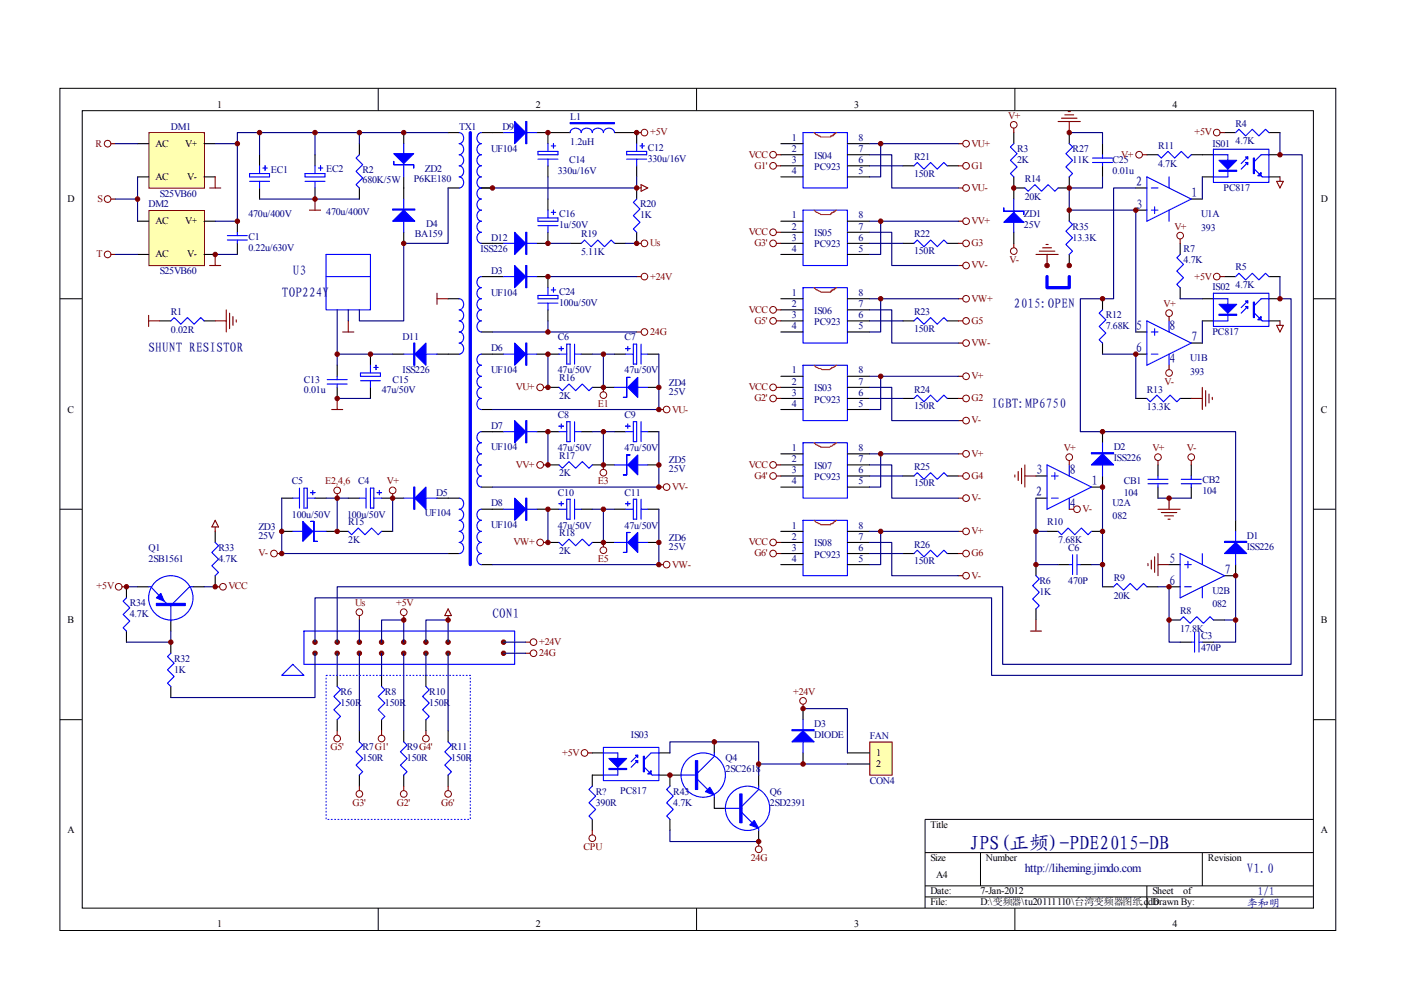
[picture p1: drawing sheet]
<svg xmlns="http://www.w3.org/2000/svg" width="297mm" height="210mm" viewBox="0 0 297 210" stroke-linecap="round" stroke-linejoin="round" font-family="sans-serif">
<g fill="none" stroke="#000" stroke-width=".21">
<path d="M12.7 18.7h270.5v178.6h-270.5zM80.2 18.7v4.7M147.7 18.7v4.7M215.2 18.7v4.7M17.4 23.5h261.1v169h-261.1zM12.7 63.3h4.7M278.4 63.3h4.7M12.7 108h4.7M278.4 108h4.7M12.7 152.6h4.7M278.4 152.6h4.7M278.4 173.7h-82.3v18.8"/>
<path d="M80.2 192.5v4.7M147.7 192.5v4.7M196.1 180.8h82.3M196.1 187.8h82.3M196.1 190.2h82.3M207.9 180.8v7M215.2 192.5v4.7M243.2 187.8v4.7M254.9 180.8v7"/>
</g>
<path d="M31.7 28.2h11.6v11.7h-11.6z" fill="#ffffb0"/>
<path d="M31.6 28.1h11.7v11.8h-11.7z" fill="none" stroke="#800000" stroke-width=".21"/>
<path d="M29.2 30.5h2.3M29.2 37.5h2.3M43.3 30.5h2.3M43.3 37.5h2.3" fill="none" stroke="#000" stroke-width=".23"/>
<path d="M31.7 44.7h11.6v11.6h-11.6z" fill="#ffffb0"/>
<g fill="none" stroke="#800000" stroke-width=".21">
<path d="M31.6 44.6h11.7v11.7h-11.7z"/>
<circle cx="22.8" cy="30.5" r=".7"/>
<circle cx="136.6" cy="28.1" r=".7"/>
<circle cx="163.9" cy="35.2" r=".71"/>
<circle cx="163.9" cy="32.8" r=".71"/>
<circle cx="204.8" cy="35.2" r=".71"/>
<circle cx="204.8" cy="39.9" r=".71"/>
<circle cx="204.8" cy="30.5" r=".71"/>
<circle cx="214.9" cy="26.5" r=".71"/>
<circle cx="241.5" cy="32.8" r=".71"/>
<circle cx="258" cy="28.1" r=".7"/>
<circle cx="22.8" cy="53.9" r=".7"/>
<circle cx="22.8" cy="42.2" r=".7"/>
<circle cx="136.6" cy="51.6" r=".71"/>
<circle cx="136.6" cy="58.6" r=".7"/>
<circle cx="163.9" cy="51.6" r=".71"/>
<circle cx="163.9" cy="49.2" r=".71"/>
<circle cx="204.8" cy="51.6" r=".71"/>
<circle cx="204.8" cy="56.3" r=".71"/>
<circle cx="204.8" cy="46.9" r=".71"/>
<circle cx="214.9" cy="53.2" r=".71"/>
<circle cx="250.2" cy="50" r=".71"/>
<circle cx="258" cy="58.6" r=".7"/>
<circle cx="136.6" cy="70.4" r=".7"/>
<circle cx="163.9" cy="68" r=".71"/>
<circle cx="163.9" cy="65.7" r=".71"/>
<circle cx="204.8" cy="79.8" r=".71"/>
<circle cx="204.8" cy="68" r=".71"/>
<circle cx="204.8" cy="63.3" r=".71"/>
<circle cx="204.8" cy="72.7" r=".71"/>
<circle cx="247.9" cy="79.1" r=".71"/>
<circle cx="247.9" cy="66.4" r=".71"/>
<circle cx="114.5" cy="82.1" r=".71"/>
<circle cx="114.5" cy="98.6" r=".71"/>
<circle cx="127.9" cy="83.8" r=".71"/>
<circle cx="141.3" cy="86.8" r=".71"/>
<circle cx="163.9" cy="82.1" r=".71"/>
<circle cx="163.9" cy="98.6" r=".71"/>
<circle cx="163.9" cy="84.5" r=".7"/>
<circle cx="204.8" cy="96.2" r=".71"/>
<circle cx="204.8" cy="84.5" r=".71"/>
<circle cx="204.8" cy="89.2" r=".71"/>
<circle cx="58.1" cy="117.4" r=".7"/>
<circle cx="71.5" cy="104" r=".7"/>
<circle cx="83.2" cy="104" r=".7"/>
<circle cx="114.5" cy="115" r=".71"/>
<circle cx="127.9" cy="100.2" r=".71"/>
<circle cx="127.9" cy="116.7" r=".71"/>
<circle cx="141.3" cy="103.3" r=".71"/>
<circle cx="141.3" cy="119.7" r=".71"/>
<circle cx="163.9" cy="100.9" r=".7"/>
<circle cx="163.9" cy="115" r=".7"/>
<circle cx="163.9" cy="117.4" r=".7"/>
<circle cx="204.8" cy="112.7" r=".71"/>
<circle cx="204.8" cy="100.9" r=".71"/>
<circle cx="204.8" cy="105.6" r=".71"/>
<circle cx="204.8" cy="117.4" r=".71"/>
<circle cx="25.2" cy="124.4" r=".71"/>
<circle cx="47.3" cy="124.4" r=".71"/>
<circle cx="76.2" cy="129.8" r=".71"/>
<circle cx="85.6" cy="129.8" r=".71"/>
<circle cx="113.1" cy="138.5" r=".7"/>
<circle cx="113.1" cy="136.2" r=".7"/>
<circle cx="204.8" cy="122.1" r=".71"/>
<circle cx="71.5" cy="156.6" r=".71"/>
<circle cx="80.9" cy="156.6" r=".71"/>
<circle cx="90.3" cy="156.6" r=".71"/>
<circle cx="76.2" cy="168.3" r=".7"/>
<circle cx="85.6" cy="168.3" r=".71"/>
<circle cx="95" cy="168.3" r=".7"/>
</g>
<g fill="none" stroke="#000" stroke-width=".23">
<path d="M55 32.8v2.4M55 39.9v2.3M66.8 32.8v2.4M66.8 39.9v2.3M76.2 30.5v2.3M76.2 39.9v2.3M85.6 28.1v2.4M85.6 37.5v4.7M95 28.1h2.4M95 39.9h2.4M102.1 28.1h4.7M102.1 39.9h2.3"/>
<path d="M113.8 28.1h7.1M116.2 28.1v2.4M116.2 35.2v2.3M130.3 28.1h4.7v2.4M135 35.2v2.3M135 39.9v2.3M165.6 30.5h4.7M165.6 32.8h4.7M165.6 35.2h4.7M165.6 37.5h4.7M179.7 30.5h4.7M179.7 32.8h4.7"/>
<path d="M179.7 35.2h4.7M179.7 37.5h4.7M191.4 35.2h2.4M200.8 35.2h2.4M214.9 39.9h2.4M214.9 28.1v2.4M214.9 37.5v4.7M226.7 37.5v2.4h-2.4M226.7 28.1v2.4M233.8 30.5v2.3M233.8 35.2v2.3M240.8 39.9h2.4"/>
<path d="M243.2 32.8h2.3M252.6 32.8h4.7M254.9 37.5h2.4M259.6 28.1h2.4M269 28.1h2.4M269 32.8h2.4M269 37.5h2.4M29.2 46.9h2.3M29.2 53.9h2.3M43.3 46.9h2.3M43.3 53.9h2.3M85.6 49.3v2.3"/>
<path d="M102.1 51.6h4.7M102.1 58.6h4.7M113.8 58.6h2.4v2.4M116.2 49.3v2.3h-2.4M116.2 42.2v2.4M120.9 51.6h2.3M130.3 51.6h2.3M135 49.3v2.3M165.6 46.9h4.7M165.6 53.9h4.7M165.6 51.6h4.7M165.6 49.3h4.7"/>
<path d="M179.7 46.9h4.7M179.7 53.9h4.7M179.7 51.6h4.7M179.7 49.3h4.7M191.4 51.6h2.4M200.8 51.6h2.4M214.9 49.3v2.3M226.7 44.6v2.3M226.7 53.9v2.4M240.8 44.6h2.4M250.2 51.6v2.3M252.6 42.2h2.3"/>
<path d="M259.6 58.6h2.4M269 58.6h2.4M33.9 68h2.3M43.3 68h2.3M71.5 77.4v2.4M78.5 75.1v2.3M83.2 75.1h2.4M92.7 75.1h4.7M95 63.3h2.4M102.1 75.1h4.7M102.1 70.4h2.3M113.8 75.1h4.7"/>
<path d="M116.2 65.7v2.3M123.2 75.1h2.4M130.3 75.1h2.3M137.3 75.1h2.4M165.6 63.3h4.7M165.6 70.4h4.7M165.6 65.7h4.7M165.6 68h4.7M165.6 79.8h4.7M179.7 63.3h4.7M179.7 70.4h4.7M179.7 65.7h4.7"/>
<path d="M179.7 68h4.7M179.7 79.8h4.7M191.4 68h2.4M200.8 68h2.4M233.8 63.3v2.4M233.8 72.7v2.4M240.8 75.1h2.4M240.8 70.4h2.4M250.2 61v2.3M252.6 72.7h2.3M254.9 63.3h2.4M254.9 68h2.4"/>
<path d="M269 63.3h2.4M269 68h2.4M71.5 82.1v2.4M78.5 82.1v2.4M102.1 86.8h2.3M102.1 91.5h4.7M113.8 91.5h4.7M116.2 82.1h2.3M116.2 98.6h2.3M123.2 91.5h2.4M125.6 82.1h4.7M125.6 98.6h4.7"/>
<path d="M130.3 91.5h2.3M137.3 91.5h2.4M137.3 82.1h2.4M137.3 98.6h2.4M165.6 86.8h4.7M165.6 82.1h4.7M165.6 98.6h4.7M165.6 84.5h4.7M165.6 96.2h4.7M179.7 86.8h4.7M179.7 82.1h4.7M179.7 98.6h4.7"/>
<path d="M179.7 84.5h4.7M179.7 96.2h4.7M191.4 84.5h2.4M200.8 84.5h2.4M233.8 91.5v2.4M240.8 84.5h2.4M250.2 84.5h2.4M45.6 112.7v2.3M59.7 105.6h2.4M59.7 112.7h2.4M66.8 105.6h2.3M69.1 112.7h4.7"/>
<path d="M73.8 105.6h2.4M80.9 105.6h4.7M80.9 112.7h2.3M92.7 105.6h4.7M95 117.4h2.4M102.1 103.3h2.3M102.1 119.7h2.3M102.1 108h4.7M113.8 108h4.7M116.2 115h2.3M123.2 108h2.4M125.6 115h4.7"/>
<path d="M130.3 108h2.3M137.3 108h2.4M137.3 115h2.4M165.6 103.3h4.7M165.6 119.7h4.7M165.6 117.4h4.7M165.6 115h4.7M165.6 112.7h4.7M165.6 100.9h4.7M179.7 103.3h4.7M179.7 119.7h4.7M179.7 117.4h4.7"/>
<path d="M179.7 115h4.7M179.7 112.7h4.7M179.7 100.9h4.7M191.4 117.4h2.4M191.4 100.9h2.4M200.8 117.4h2.4M200.8 100.9h2.4M219.6 105.6h2.4M219.6 100.9h2.4M219.6 119.7v2.4M222 112.7h2.3M224.3 119.7h2.4"/>
<path d="M229 119.7h2.4M231.4 112.7h2.4M233.8 100.9v2.4h-2.4M247.9 119.7h2.3M262 119.7v2.4h-2.4M262 110.3v2.4M26.8 124.4v2.4M26.8 133.8v2.4M29.2 124.4h2.3M36.2 131.5v2.3M36.2 136.2v2.3M40.9 124.4h2.4"/>
<path d="M45.6 122.1v2.3M219.6 129.1v2.4M233.8 124.4h2.3M243.2 124.4h2.3M247.9 124.4h2.3M247.9 131.5h2.3M250.2 136.2h2.4M254.9 136.2h2.4M257.3 131.5h2.3M36.2 145.5v2.4M71.5 143.2v2.3M71.5 152.6v2.3"/>
<path d="M76.2 154.9v2.4M80.9 143.2v2.3M80.9 152.6v2.3M85.6 154.9v2.4M90.3 143.2v2.3M90.3 152.6v2.3M95 154.9v2.4M125.6 159.6h2.3M139.7 159.6h2.3M151.4 157.3v2.3M76.2 164.3v2.4M85.6 164.3v2.4"/>
<path d="M95 164.3v2.4M125.6 164.3h2.3M139.7 164.3h4.7M151.4 169v2.4h2.4M160.9 164.3v2.4M160.9 176.1v2.3"/>
</g>
<g fill="none" stroke="#800000" stroke-width=".23">
<path d="M23.5 30.5h1M44.4 39.9h2.4M45.6 37.5v2.4M135 39.9h.9M135 28.1h.9M135.9 39.2l1.4 .7-1.4 .7zM164.6 32.8h1M164.6 35.2h1M203.2 30.5h.9M203.2 39.9h.9M203.2 35.2h.9M214.9 27.2v.9"/>
<path d="M224.3 25.8h4.7M225.1 25.1h3.2M225.8 24.4h1.8M226.5 23.7h.4M226.7 25.8v2.3M242.2 32.8h1M258.7 28.1h.9M270.7 38.4h1.4l-.7 1.5zM271.4 37.5v.9M23.5 42.2h1M23.5 53.9h1M44.4 56.3h2.4"/>
<path d="M45.6 53.9v2.4M65.6 44.6h2.4M66.8 42.2v2.4M135 51.6h.9M135 58.6h.9M164.6 51.6h1M164.6 49.3h1M203.2 56.3h.9M203.2 51.6h.9M203.2 46.9h.9M214.9 51.6v.9M219.6 53.9h4.7"/>
<path d="M220.4 53.2h3.2M221.1 52.5h1.8M221.8 51.8h.4M222 53.9v2.4M250.2 50.7v.9M258.7 58.6h.9M31.5 68h2.4M31.5 66.9v2.3M45.6 68h2.4M48 65.7v4.7M48.7 66.4v3.3M49.4 67.1v1.9"/>
<path d="M50.1 67.8v.5M72.7 70.4h2.3M73.8 68v2.4M92.7 62.2v2.3M92.7 63.3h2.3M135 70.4h.9M164.6 65.7h1M164.6 68h1M203.2 63.3h.9M203.2 68h.9M203.2 72.7h.9M203.2 79.8h.9"/>
<path d="M247.9 67.1v.9M247.9 77.4v1M270.7 69h1.4l-.7 1.4zM271.4 68v1M70.3 86.8h2.4M71.5 84.5v2.3M115.2 82.1h1M115.2 98.6h1M127.9 82.1v1M127.9 98.6v.9M139.7 86.8h.9M164.6 82.1h1"/>
<path d="M164.6 98.6h1M164.6 84.5h1M203.2 84.5h.9M203.2 89.2h.9M203.2 96.2h.9M215.9 100v1.9M216.6 99.3v3.3M217.3 98.6v4.7M252.6 84.5h2.3M254.9 82.1v4.7M255.6 82.8v3.3M256.3 83.5v1.9"/>
<path d="M257 84.2v.5M45.6 111.7v1M45.6 110.3l.7 1.4h-1.4zM58.8 117.4h.9M71.5 104.7v.9M83.2 104.7v.9M115.2 115h1M127.9 115v1M139.7 103.3h.9M139.7 119.7h.9M164.6 117.4h1M164.6 115h1"/>
<path d="M164.6 100.9h1M203.2 117.4h.9M203.2 100.9h.9M203.2 105.6h.9M203.2 112.7h.9M215.2 100.7v.5M217.3 100.9h2.3M243.4 119.5v.4M244.1 118.8v1.9M244.8 118.1v3.3M245.5 119.7h2.4M245.5 117.4v4.7"/>
<path d="M25.9 124.4h.9M45.6 124.4h1M76.2 130.5v1M85.6 130.5v1M95 129.1l.7 1.4h-1.4zM95 130.5v1M111.5 136.2h.9M111.5 138.5h.9M203.2 122.1h.9M218.5 133.8h2.3M219.6 131.5v2.3M71.5 154.9v1"/>
<path d="M80.9 154.9v1M90.3 154.9v1M76.2 166.7v.9M85.6 166.7v.9M95 166.7v.9"/>
</g>
<g fill="none" stroke="#000080" stroke-width=".23">
<path d="M24.5 30.5h4.7M29.2 37.5v9.4M45.6 30.5h4.7v16.4h-4.7M55 28.1v4.7M66.8 28.1v4.7M76.2 28.1v2.4M95 28.1h-44.7v2.4M95 39.9v11.7h-9.4v16.4h-9.4v-2.3M116.2 37.5v4.7M135 37.5v2.4h-30.6M184.4 30.5h2.3v7h-2.3M184.4 32.8h4.7v7.1h14.1"/>
<path d="M184.4 35.2h7M186.7 30.5h16.5M226.7 28.1h7.1v2.4M233.8 37.5v2.4h-7.1v4.7h14.1v25.8M240.8 39.9h-4.7v23.4h-7.1v28.2h33v18.8M254.9 37.5v4.7M271.4 28.1v4.7h4.7v110.4h-65.9v-16.4h-143.4v9.4M24.5 42.2h4.7M24.5 53.9h4.7M55 42.2h21.2M116.2 51.6h4.7M116.2 58.6h18.8"/>
<path d="M132.6 51.6h2.4M184.4 46.9h2.3v7h-2.3M184.4 49.3h4.7v7h14.1M184.4 51.6h7M186.7 46.9h16.5M271.4 58.6v4.7h2.3v77.6h-61.1v-16.5h-141.1v11.8M71.5 65.7v11.7M71.5 75.1h11.7M73.8 65.7v2.3M104.4 70.4h30.6M116.2 68v2.4M116.2 75.1v7"/>
<path d="M125.6 75.1h4.7M127.9 75.1v7M139.7 75.1v11.7h-35.3M184.4 63.3h2.3v7.1h-2.3M184.4 65.7h4.7v7h14.1M184.4 79.8h2.3v7h-2.3M184.4 68h7M186.7 63.3h16.5M186.7 79.8h16.5M233.8 75.1h7v9.4M250.2 63.3h4.7M254.9 68v4.7"/>
<path d="M71.5 84.5h7M116.2 91.5v7.1M125.6 91.5h4.7M127.9 91.5v7.1M139.7 91.5v11.8h-35.3M184.4 82.1h4.7v7.1h14.1M184.4 96.2h2.3v7.1h-2.3M184.4 98.6h4.7v7h14.1M184.4 84.5h7M186.7 96.2h16.5M59.7 105.6v11.8h35.3M69.1 105.6h4.7"/>
<path d="M71.5 105.6v7.1M83.2 105.6v7.1M116.2 108v7M125.6 108h4.7M127.9 108v7M139.7 108v11.7h-35.3M184.4 112.7h2.3v7h-2.3M184.4 115h4.7v7.1h14.1M184.4 100.9h7M184.4 117.4h7M186.7 112.7h16.5M219.6 105.6v14.1h4.7"/>
<path d="M219.6 112.7h2.4M231.4 119.7h2.4M233.8 103.3v21.1M26.8 124.4h2.4M36.2 133.8v2.4h-9.4M43.3 124.4h2.3M66.8 138.5v9.4h-30.6M71.5 138.5v4.7M76.2 131.5v4.7M76.2 138.5v16.4M80.9 136.2v-4.7h4.7v4.7M80.9 138.5v4.7"/>
<path d="M85.6 138.5v16.4M90.3 136.2v-4.7h4.7v4.7M90.3 138.5v4.7M95 138.5v16.4M106.8 136.2h4.7M106.8 138.5h4.7M245.5 124.4h2.4v11.8h2.3M259.6 131.5h2.4M262 122.1v14.1h-4.7"/>
</g>
<g fill="#800000" stroke="#800000" stroke-width=".21">
<circle cx="29.2" cy="42.2" r=".47"/>
<circle cx="50.3" cy="30.5" r=".47"/>
<circle cx="85.6" cy="28.1" r=".47"/>
<circle cx="55" cy="28.1" r=".47"/>
<circle cx="66.8" cy="28.1" r=".47"/>
<circle cx="76.2" cy="28.1" r=".47"/>
<circle cx="85.6" cy="51.6" r=".47"/>
<circle cx="66.8" cy="42.2" r=".47"/>
<circle cx="71.5" cy="75.1" r=".47"/>
<circle cx="78.5" cy="75.1" r=".47"/>
<circle cx="71.5" cy="84.5" r=".47"/>
<circle cx="104.4" cy="39.9" r=".47"/>
<circle cx="135" cy="51.6" r=".47"/>
<circle cx="135" cy="39.9" r=".47"/>
<circle cx="116.2" cy="58.6" r=".47"/>
<circle cx="116.2" cy="70.4" r=".47"/>
<circle cx="139.7" cy="82.1" r=".47"/>
<circle cx="127.9" cy="75.1" r=".47"/>
<circle cx="139.7" cy="86.8" r=".47"/>
<circle cx="127.9" cy="82.1" r=".47"/>
<circle cx="116.2" cy="75.1" r=".47"/>
<circle cx="116.2" cy="82.1" r=".47"/>
<circle cx="116.2" cy="91.5" r=".47"/>
<circle cx="127.9" cy="91.5" r=".47"/>
<circle cx="116.2" cy="108" r=".47"/>
<circle cx="127.9" cy="108" r=".47"/>
<circle cx="59.7" cy="117.4" r=".47"/>
<circle cx="83.2" cy="105.6" r=".47"/>
<circle cx="116.2" cy="115" r=".47"/>
<circle cx="116.2" cy="98.6" r=".47"/>
<circle cx="139.7" cy="103.3" r=".47"/>
<circle cx="139.7" cy="98.6" r=".47"/>
<circle cx="139.7" cy="115" r=".47"/>
<circle cx="139.7" cy="119.7" r=".47"/>
<circle cx="127.9" cy="98.6" r=".47"/>
<circle cx="127.9" cy="115" r=".47"/>
<circle cx="71.5" cy="105.6" r=".47"/>
<circle cx="186.7" cy="30.5" r=".47"/>
<circle cx="186.7" cy="46.9" r=".47"/>
<circle cx="186.7" cy="63.3" r=".47"/>
<circle cx="186.7" cy="79.8" r=".47"/>
<circle cx="186.7" cy="96.2" r=".47"/>
<circle cx="186.7" cy="112.7" r=".47"/>
<circle cx="66.8" cy="136.2" r=".47"/>
<circle cx="71.5" cy="136.2" r=".47"/>
<circle cx="76.2" cy="136.2" r=".47"/>
<circle cx="80.9" cy="136.2" r=".47"/>
<circle cx="85.6" cy="136.2" r=".47"/>
<circle cx="90.3" cy="136.2" r=".47"/>
<circle cx="95" cy="136.2" r=".47"/>
<circle cx="106.8" cy="136.2" r=".47"/>
<circle cx="66.8" cy="138.5" r=".47"/>
<circle cx="71.5" cy="138.5" r=".47"/>
<circle cx="76.2" cy="138.5" r=".47"/>
<circle cx="80.9" cy="138.5" r=".47"/>
<circle cx="85.6" cy="138.5" r=".47"/>
<circle cx="90.3" cy="138.5" r=".47"/>
<circle cx="95" cy="138.5" r=".47"/>
<circle cx="106.8" cy="138.5" r=".47"/>
<circle cx="95" cy="131.5" r=".47"/>
<circle cx="85.6" cy="131.5" r=".47"/>
<circle cx="59.7" cy="112.7" r=".47"/>
<circle cx="71.5" cy="112.7" r=".47"/>
<circle cx="226.7" cy="39.9" r=".47"/>
<circle cx="226.7" cy="44.6" r=".47"/>
<circle cx="240.8" cy="44.6" r=".47"/>
<circle cx="240.8" cy="75.1" r=".47"/>
<circle cx="233.8" cy="103.3" r=".47"/>
<circle cx="233.8" cy="112.7" r=".47"/>
<circle cx="233.8" cy="119.7" r=".47"/>
<circle cx="219.6" cy="119.7" r=".47"/>
<circle cx="219.6" cy="112.7" r=".47"/>
<circle cx="247.9" cy="124.4" r=".47"/>
<circle cx="247.9" cy="131.5" r=".47"/>
<circle cx="262" cy="122.1" r=".47"/>
<circle cx="262" cy="131.5" r=".47"/>
<circle cx="214.9" cy="39.9" r=".47"/>
<circle cx="226.7" cy="28.1" r=".47"/>
<circle cx="222" cy="56.3" r=".47"/>
<circle cx="226.7" cy="56.3" r=".47"/>
<circle cx="233.8" cy="63.3" r=".47"/>
<circle cx="233.8" cy="91.5" r=".47"/>
<circle cx="271.4" cy="32.8" r=".47"/>
<circle cx="271.4" cy="63.3" r=".47"/>
</g>
<g fill="none" stroke="#00f" stroke-width=".23">
<path d="M52.9 36.8h4.2v.7h-4.2zM52.9 38.4h4.2M55 35.2v1.6M55 38.4v1.5M55.7 35.6h1M56.2 35.2v.9M64.7 38.4h4.2M64.7 36.8h4.2v.7h-4.2zM66.8 35.2v1.6M66.8 38.4v1.5M67.5 35.6h.9M68 35.2v.9"/>
<path d="M76.2 32.8l-.7 .7 1.4 1.4-1.4 1.4 1.4 1.4-1.4 1.5 .7 .7M85.6 30.5v7M97.4 28.1a1.2 1.2 0 0 1 .9 1.2 1.2 1.2 0 0 1-.9 1.2 1.2 1.2 0 0 1 .9 1.1 1.2 1.2 0 0 1-.9 1.2 1.2 1.2 0 0 1 .9 1.2 1.2 1.2 0 0 1-.9 1.2 1.2 1.2 0 0 1 .9 1.1 1.2 1.2 0 0 1-.9 1.2 1.2 1.2 0 0 1 .9 1.2 1.2 1.2 0 0 1-.9 1.2M102.1 28.1a1.2 1.2 0 0 0-1 1.2 1.2 1.2 0 0 0 1 1.2 1.21 1.21 0 0 0-1 1.1 1.21 1.21 0 0 0 1 1.2 1.2 1.2 0 0 0-1 1.2 1.2 1.2 0 0 0 1 1.2 1.2 1.2 0 0 0-1 1.1 1.2 1.2 0 0 0 1 1.2 1.2 1.2 0 0 0-1 1.2 1.2 1.2 0 0 0 1 1.2 1.2 1.2 0 0 0-1 1.1 1.2 1.2 0 0 0 1 1.2 1.2 1.2 0 0 0-1 1.2 1.2 1.2 0 0 0 1 1.2 1.2 1.2 0 0 0-1 1.1 1.2 1.2 0 0 0 1 1.2 1.21 1.21 0 0 0-1 1.2 1.21 1.21 0 0 0 1 1.2 1.2 1.2 0 0 0-1 1.1 1.2 1.2 0 0 0 1 1.2M106.8 28.1h7M114.1 32.1h4.2v.7h-4.2zM114.1 33.7h4.2M116.2 30.5v1.6M116.2 33.7v1.5M116.9 30.9h.9M117.3 30.5v.9M120.9 28.1a1.21 1.21 0 0 1 1.2-.9 1.21 1.21 0 0 1 1.1 .9 1.21 1.21 0 0 1 1.2-.9 1.21 1.21 0 0 1 1.2 .9 1.21 1.21 0 0 1 1.2-.9 1.21 1.21 0 0 1 1.1 .9 1.2 1.2 0 0 1 1.2-.9 1.2 1.2 0 0 1 1.2 .9"/>
<path d="M132.9 33.7h4.2M132.9 32.1h4.2v.7h-4.2zM135 30.5v1.6M135 33.7v1.5M135.7 30.9h.9M136.2 30.5v.9M170.3 28.1h9.4v11.8h-9.4zM193.8 35.2l.7-.7 1.4 1.4 1.4-1.4 1.4 1.4 1.4-1.4 .7 .7M214.9 30.5l-.7 .7 1.4 1.4-1.4 1.4 1.4 1.4-1.4 1.4 .7 .7M217.3 39.9l.7 .7 1.4-1.4 1.4 1.4 1.4-1.4 1.4 1.4 .7-.7M226.7 30.5l.7 .7-1.4 1.4 1.4 1.4-1.4 1.4 1.4 1.4-.7 .7M231.6 34.5h4.3"/>
<path d="M231.6 33.5h4.3M233.8 32.8v.7M233.8 34.5v.7M243.2 37.5l9.4 4.7-9.4 4.7zM244.1 39.9h1.4M245.5 32.8l.7 .7 1.4-1.4 1.4 1.4 1.4-1.4 1.5 1.4 .7-.7M247.9 37.5v2.4M257.3 31.6h11.7v7.1h-11.7zM257.3 32.8h3v4.7h-3M262 28.1l.7-.7 1.4 1.4 1.4-1.4 1.4 1.4 1.4-1.4 .7 .7M264.6 34.5l-1.5 1.4M264.6 33.3l-1.5 1.4"/>
<path d="M266 35.9l1.6 1.6h1.4M269 32.8h-1.6l-1.4 1.4M69.1 53.9h9.4v11.8h-9.4zM69.1 58.6h9.4M85.6 42.2v7.1M102.1 58.6a1.2 1.2 0 0 0-1 1.2 1.2 1.2 0 0 0 1 1.2 1.2 1.2 0 0 0-1 1.2 1.2 1.2 0 0 0 1 1.1 1.2 1.2 0 0 0-1 1.2 1.2 1.2 0 0 0 1 1.2M106.8 58.6h7M106.8 51.6h7M114.1 46.2h4.2v.7h-4.2zM114.1 47.8h4.2M116.2 44.6v1.6M116.2 47.8v1.5"/>
<path d="M116.9 45h.9M117.3 44.6v.9M123.2 51.6l.7-.7 1.4 1.4 1.5-1.4 1.4 1.4 1.4-1.4 .7 .7M135 42.2l-.7 .7 1.4 1.4-1.4 1.4 1.4 1.4-1.4 1.4 .7 .8M170.3 44.6h9.4v11.7h-9.4zM193.8 51.6l.7-.7 1.4 1.4 1.4-1.4 1.4 1.4 1.4-1.4 .7 .7M214.9 42.2v7.1M226.7 46.9l.7 .7-1.4 1.4 1.4 1.4-1.4 1.4 1.4 1.4-.7 .7M244.1 44.6h1.4M244.8 43.9v1.4M247.9 44.6v2.3M250.2 53.9l-.7 .8 1.4 1.4-1.4 1.4 1.4 1.4-1.4 1.4 .7 .7"/>
<path d="M262 58.6l.7-.7 1.4 1.4 1.4-1.4 1.4 1.4 1.4-1.4 .7 .7M36.2 68l.7-.7 1.4 1.4 1.4-1.4 1.5 1.4 1.4-1.4 .7 .7M71.5 79.8v.7M76.4 79.1h4.3v.7h-4.3zM78.5 77.4v1.7M79.3 77.9h.9M79.7 77.4v1M85.6 75.1h7.1M97.4 63.3a1.2 1.2 0 0 1 .9 1.2 1.2 1.2 0 0 1-.9 1.2M97.4 65.7a1.2 1.2 0 0 1 .9 1.2 1.2 1.2 0 0 1-.9 1.1 1.2 1.2 0 0 1 .9 1.2 1.2 1.2 0 0 1-.9 1.2 1.2 1.2 0 0 1 .9 1.2 1.2 1.2 0 0 1-.9 1.1 1.2 1.2 0 0 1 .9 1.2 1.2 1.2 0 0 1-.9 1.2M102.1 65.7a1.2 1.2 0 0 0-1 1.2 1.2 1.2 0 0 0 1 1.1 1.2 1.2 0 0 0-1 1.2 1.2 1.2 0 0 0 1 1.2M102.1 75.1a1.2 1.2 0 0 0-1 1.2 1.2 1.2 0 0 0 1 1.1 1.21 1.21 0 0 0-1 1.2 1.21 1.21 0 0 0 1 1.2 1.2 1.2 0 0 0-1 1.2 1.2 1.2 0 0 0 1 1.1 1.2 1.2 0 0 0-1 1.2 1.2 1.2 0 0 0 1 1.2 1.2 1.2 0 0 0-1 1.2 1.2 1.2 0 0 0 1 1.1"/>
<path d="M106.8 75.1h7M114.1 62.6h4.2v.7h-4.2zM114.1 64.3h4.2M116.2 61v1.6M116.2 64.3v1.4M116.9 61.5h.9M117.3 61v.9M118.5 75.1h1.7M118.5 73.9h1M119 73.4v1M120.2 73h.7v4.2h-.7zM121.8 75.1h1.4"/>
<path d="M121.8 73v4.2M132.6 75.1h1.7M132.6 73.9h1M133.1 73.4v1M134.3 73h.7v4.2h-.7zM135.9 75.1h1.4M135.9 73v4.2M170.3 61h9.4v11.7h-9.4zM170.3 77.4h9.4v11.8h-9.4zM193.8 68l.7-.7 1.4 1.4 1.4-1.4 1.4 1.4 1.4-1.4 .7 .7M233.8 65.7l-.8 .7 1.5 1.4-1.5 1.4 1.5 1.4-1.5 1.4 .8 .7M243.2 68l9.4 4.7-9.4 4.7z"/>
<path d="M244.1 75.1h1.4M244.1 70.4h1.4M244.8 69.7v1.4M247.9 68v2.4M247.9 75.1v2.3M257.3 62.2h11.7v7h-11.7zM257.3 63.3h3v4.7h-3M264.6 65l-1.5 1.4M264.6 63.8l-1.5 1.4M266 66.4l1.6 1.6h1.4M269 63.3h-1.6l-1.4 1.5M69.4 81.4h4.2"/>
<path d="M69.4 80.5h4.2M71.5 81.4v.7M76.4 80.7h4.3M78.5 80.7v1.4M102.1 96.2a1.2 1.2 0 0 0-1 1.2 1.2 1.2 0 0 0 1 1.2 1.2 1.2 0 0 0-1 1.1 1.2 1.2 0 0 0 1 1.2 1.2 1.2 0 0 0-1 1.2 1.2 1.2 0 0 0 1 1.2M102.1 91.5a1.2 1.2 0 0 0-1 1.2 1.2 1.2 0 0 0 1 1.2 1.2 1.2 0 0 0-1 1.2 1.2 1.2 0 0 0 1 1.1M106.8 91.5h7M118.5 82.1l.7 .7 1.4-1.4 1.5 1.4 1.4-1.4 1.4 1.4 .7-.7M118.5 98.6l.7 .7 1.4-1.4 1.5 1.4 1.4-1.4 1.4 1.4 .7-.7M118.5 91.5h1.7M118.5 90.4h1M119 89.9v.9"/>
<path d="M120.2 89.4h.7v4.2h-.7zM121.8 91.5h1.4M121.8 89.4v4.2M130.3 82.1h7M130.3 98.6h7M132.6 91.5h1.7M132.6 90.4h1M133.1 89.9v.9M134.3 89.4h.7v4.2h-.7zM135.9 91.5h1.4M135.9 89.4v4.2M170.3 93.9h9.4v11.7h-9.4z"/>
<path d="M193.8 84.5l.7-.7 1.4 1.4 1.4-1.4 1.4 1.4 1.4-1.4 .7 .7M222 98.6l9.4 4.7-9.4 4.7zM226.7 98.6v2.3M233.8 93.9v7M243.2 84.5l.7 .7 1.4-1.4 1.4 1.4 1.4-1.4 1.4 1.4 .7-.7M45.6 115l.7 .7-1.4 1.4 1.4 1.4-1.4 1.4 1.4 1.5-.7 .7M62.1 105.6h1.4M62.1 112.7h7M63.5 103.5v4.2M64.4 103.5h.7v4.2h-.7zM65.1 105.6h1.7M65.8 104.4h1"/>
<path d="M66.3 104v.9M73.8 112.7l.7 .7 1.5-1.4 1.4 1.4 1.4-1.4 1.4 1.4 .7-.7M76.2 105.6h1.4M77.6 103.5v4.2M78.5 103.5h.8v4.2h-.8zM79.3 105.6h1.6M80 104.4h.9M80.4 104v.9M85.6 105.6h7.1M97.4 105.6a1.2 1.2 0 0 1 .9 1.2 1.2 1.2 0 0 1-.9 1.2 1.2 1.2 0 0 1 .9 1.1 1.2 1.2 0 0 1-.9 1.2 1.2 1.2 0 0 1 .9 1.2 1.2 1.2 0 0 1-.9 1.2 1.2 1.2 0 0 1 .9 1.1 1.2 1.2 0 0 1-.9 1.2 1.2 1.2 0 0 1 .9 1.2 1.2 1.2 0 0 1-.9 1.2M102.1 108a1.21 1.21 0 0 0-1 1.1 1.21 1.21 0 0 0 1 1.2 1.2 1.2 0 0 0-1 1.2 1.2 1.2 0 0 0 1 1.2 1.2 1.2 0 0 0-1 1.1 1.2 1.2 0 0 0 1 1.2 1.2 1.2 0 0 0-1 1.2 1.2 1.2 0 0 0 1 1.2 1.2 1.2 0 0 0-1 1.1 1.2 1.2 0 0 0 1 1.2M106.8 108h7"/>
<path d="M118.5 115l.7 .7 1.4-1.4 1.5 1.4 1.4-1.4 1.4 1.4 .7-.7M118.5 108h1.7M118.5 106.8h1M119 106.3v1M120.2 105.9h.7v4.2h-.7zM121.8 108h1.4M121.8 105.9v4.2M130.3 115h7M132.6 108h1.7M132.6 106.8h1M133.1 106.3v1M134.3 105.9h.7v4.2h-.7z"/>
<path d="M135.9 108h1.4M135.9 105.9v4.2M170.3 110.3h9.4v11.8h-9.4zM193.8 100.9l.7-.7 1.4 1.4 1.4-1.4 1.4 1.4 1.4-1.4 .7 .7M193.8 117.4l.7-.7 1.4 1.4 1.4-1.4 1.4 1.4 1.4-1.4 .7 .7M222.9 105.6h1.4M222.9 100.9h1.4M223.6 100.2v1.4M224.3 112.7l.8 .7 1.4-1.4 1.4 1.4 1.4-1.4 1.4 1.4 .7-.7M226.7 105.6v2.4M226.7 119.7h.7M227.4 117.6v4.2"/>
<path d="M228.3 119.7h.7M228.3 117.6v4.2M250.2 117.4l9.4 4.7-9.4 4.7zM251.2 119.7h1.4M251.9 119v1.4M254.9 117.4v2.3M262 112.7v7M26.8 126.8l-.7 .7 1.4 1.4-1.4 1.4 1.4 1.4-1.4 1.4 .7 .7M31.5 124.4h.5l3.3 3.5M36.2 138.5l-.7 .7 1.4 1.4-1.4 1.4 1.4 1.4-1.4 1.4 .7 .7M36.2 128.4v3.3M40.9 124.4h-.7l-3.5 3.5"/>
<path d="M64.4 133.8h44.7v7.1h-44.7zM219.6 122.1l.8 .7-1.5 1.4 1.5 1.4-1.5 1.4 1.5 1.4-.8 .7M236.1 124.4l.7-.7 1.4 1.4 1.4-1.4 1.4 1.4 1.5-1.4 .7 .7M250.2 131.5l.7-.7 1.4 1.4 1.4-1.4 1.5 1.4 1.4-1.4 .7 .7M251.2 124.4h1.4M252.6 136.2h.7M253.3 134v4.3M254.2 136.2h.7M254.2 134v4.3M254.9 124.4v2.4M59.7 143.2l2.4-2.3 2.3 2.3zM71.5 145.5l.7 .8-1.4 1.4 1.4 1.4-1.4 1.4 1.4 1.4-.7 .7"/>
<path d="M76.2 157.3l.7 .7-1.4 1.4 1.4 1.4-1.4 1.4 1.4 1.4-.7 .7M80.9 145.5l.7 .8-1.4 1.4 1.4 1.4-1.4 1.4 1.4 1.4-.7 .7M85.6 157.3l.7 .7-1.4 1.4 1.4 1.4-1.4 1.4 1.4 1.4-.7 .7M90.3 145.5l.7 .8-1.4 1.4 1.4 1.4-1.4 1.4 1.4 1.4-.7 .7M95 157.3l.7 .7-1.4 1.4 1.4 1.4-1.4 1.4 1.4 1.4-.7 .7M127.9 158.5h11.8v7h-11.8zM127.9 159.6h3.1v4.7h-3.1M139.7 159.6h-1.7l-1.4 1.5M151.4 159.6v.7l-3.5 3.6M135.2 161.3l-1.4 1.4M135.2 160.1l-1.4 1.4M136.6 162.7l1.7 1.6h1.4"/>
<path d="M144.4 164.3h3.5M147.9 165.3l2.1 2.1M151.4 168.6v.4M153.8 171.4h3.5M157.3 172.3l2.1 2.1M160.9 166.7v.7l-3.6 3.5M160.9 175.6v.5"/>
<circle cx="36.2" cy="126.8" r="4.7"/>
<circle cx="149.1" cy="164.3" r="4.7"/>
<circle cx="158.5" cy="171.4" r="4.7"/>
</g>
<g fill="#00f" stroke="#00f" stroke-width=".23">
<path d="M83.2 46.9l2.4-2.3 2.4 2.3z"/>
<path d="M83.5 32.6h4.2l-2.1 2.1z"/>
<path d="M88 75.1l2.3-2.4v4.7z"/>
<path d="M109.1 25.8l2.4 2.3-2.4 2.4z"/>
<path d="M109.1 49.3l2.4 2.3-2.4 2.3z"/>
<path d="M109.1 56.3l2.4 2.3-2.4 2.4z"/>
<path d="M88 105.6l2.3-2.3v4.7z"/>
<path d="M109.1 72.7l2.4 2.4-2.4 2.3z"/>
<path d="M109.1 89.2l2.4 2.3-2.4 2.4z"/>
<path d="M109.1 105.6l2.4 2.4-2.4 2.3z"/>
<path d="M133.1 82.1l2.1-2.1v4.2z"/>
<path d="M133.1 98.6l2.1-2.1v4.2z"/>
<path d="M133.1 115l2.1-2.1v4.2z"/>
<path d="M64.2 110.6l2.1 2.1-2.1 2.1z"/>
<path d="M34.1 125.8l.7 1.7-1.6-.7z"/>
<path d="M258.4 34h3.8l-1.9 1.9z"/>
<path d="M264.1 33.3h.5v.4z"/>
<path d="M264.1 34.5h.5v.4z"/>
<path d="M266.7 37.3l.7-.7v.7z"/>
<path d="M258.4 64.5h3.8l-1.9 1.9z"/>
<path d="M264.1 63.8h.5v.5z"/>
<path d="M264.1 65h.5v.5z"/>
<path d="M266.7 67.8l.7-.7v.7z"/>
<path d="M231.4 98.6l2.4-2.4 2.3 2.4z"/>
<path d="M259.6 117.4l2.4-2.4 2.3 2.4z"/>
<path d="M212.8 47.1l2.1-2.1 2.2 2.1z"/>
<path d="M129.1 160.8h3.8l-1.9 1.9z"/>
<path d="M134.7 160.1h.5v.5z"/>
<path d="M134.7 161.3h.5v.5z"/>
<path d="M137.3 164.1l.7-.7v.7z"/>
<path d="M149.6 167.9l.9-1 .9 1.7z"/>
<path d="M159 174.9l.9-.9 1 1.6z"/>
<path d="M83.2 44.3h4.8v.3h-4.8z" fill-rule="evenodd"/>
<path d="M83.5 34.2v.7h4.2v.7v-.7h-4.2z" fill-rule="evenodd"/>
<path d="M87.7 72.7h.3v4.7h-.3z" fill-rule="evenodd"/>
<path d="M111.5 25.8h.2v4.7h-.2z" fill-rule="evenodd"/>
<path d="M111.5 49.3h.2v4.6h-.2z" fill-rule="evenodd"/>
<path d="M111.5 56.3h.2v4.7h-.2z" fill-rule="evenodd"/>
<path d="M87.7 103.3h.3v4.7h-.3z" fill-rule="evenodd"/>
<path d="M111.5 72.7h.2v4.7h-.2z" fill-rule="evenodd"/>
<path d="M111.5 89.2h.2v4.7h-.2z" fill-rule="evenodd"/>
<path d="M111.5 105.6h.2v4.7h-.2z" fill-rule="evenodd"/>
<path d="M120.9 26h9.4v.2h-9.4z" fill-rule="evenodd"/>
<path d="M132.9 80h.7h-.7v4.2h-.7h.7z" fill-rule="evenodd"/>
<path d="M132.9 96.5h.7h-.7v4.2h-.7h.7z" fill-rule="evenodd"/>
<path d="M132.9 112.9h.7h-.7v4.2h-.7h.7z" fill-rule="evenodd"/>
<path d="M65.8 110.6h.8v4.2h.7h-.7v-4.2z" fill-rule="evenodd"/>
<path d="M33.2 127.9h6.1v.5h-6.1z" fill-rule="evenodd"/>
<path d="M258.4 36.1h3.8v.2h-3.8z" fill-rule="evenodd"/>
<path d="M265.7 33.5h.3v3.3h-.3z" fill-rule="evenodd"/>
<path d="M258.4 66.6h3.8v.3h-3.8z" fill-rule="evenodd"/>
<path d="M265.7 64h.3v3.3h-.3z" fill-rule="evenodd"/>
<path d="M231.4 96h4.7v.2h-4.7z" fill-rule="evenodd"/>
<path d="M259.6 114.8h4.7v.2h-4.7z" fill-rule="evenodd"/>
<path d="M212.8 44.1v.7h4.3v.7v-.7h-4.3z" fill-rule="evenodd"/>
<path d="M129.1 162.9h3.8v.3h-3.8z" fill-rule="evenodd"/>
<path d="M136.4 160.3h.2v3.3h-.2z" fill-rule="evenodd"/>
<path d="M147.4 161.3h.5v6.1h-.5z" fill-rule="evenodd"/>
<path d="M156.9 168.3h.4v6.1h-.4z" fill-rule="evenodd"/>
</g>
<path d="M99.7 28.1v91.6M222 58.6v2.4h4.7v-2.4" fill="none" stroke="#00f" stroke-width=".71"/>
<path d="M172.6 28.1a2.68 2.68 0 0 0 2.1 .9h1.4v-.2h.5l.2-.5 .5-.2M172.6 44.6a2.68 2.68 0 0 0 2.1 .9h1.4l.3-.5h.4v-.2l.5-.2M172.6 61a2.68 2.68 0 0 0 2.1 .9h1.4l.3-.4h.4v-.3l.5-.2M172.6 77.4l.5 .5 .5 .2h.4l.3 .3h1.6l.5-.3v-.2h.4v-.2l.5-.3M172.6 93.9a2.68 2.68 0 0 0 2.1 .9 2.17 2.17 0 0 0 1.9-.5h.2v-.2l.5-.2M172.6 110.3a2.68 2.68 0 0 0 2.1 1h1.4v-.3h.5v-.2h.2v-.2l.5-.3" fill="none" stroke="#f00" stroke-width=".23"/>
<path d="M184.5 157.4h4.6v7h-4.6z" fill="#ffffb0"/>
<g fill="none" stroke="#800000" stroke-width=".21">
<path d="M184.4 157.3h4.7v7.1h-4.7z"/>
<circle cx="226.7" cy="96.9" r=".71"/>
<circle cx="245.5" cy="96.9" r=".71"/>
<circle cx="252.6" cy="96.9" r=".7"/>
<circle cx="228.3" cy="108" r=".71"/>
<circle cx="123.9" cy="159.6" r=".71"/>
<circle cx="170.3" cy="148.6" r=".71"/>
<circle cx="125.6" cy="177.7" r=".71"/>
<circle cx="160.9" cy="180.1" r=".71"/>
</g>
<g fill="none" stroke="#000" stroke-width=".23">
<path d="M50.3 46.9v2.4M50.3 51.6v2.3M245.5 98.6v2.3M252.6 98.6v2.3M245.5 103.3v2.3M252.6 103.3v2.3M170.3 150.2v2.4M170.3 159.6v2.4M179.7 159.6h4.7M125.6 164.3v2.4M125.6 173.7v2.4M142 164.3v2.4"/>
<path d="M142 173.7v2.4M179.7 162h4.7"/>
</g>
<g fill="none" stroke="#00f" stroke-width=".23">
<path d="M48.2 50.9h4.2M48.2 50h4.2M50.3 49.3v.7M50.3 50.9v.7M243.4 102.6h4.2M243.4 101.6h4.2M245.5 100.9v.7M245.5 102.6v.7M250.4 102.6h4.3M250.4 101.6h4.3M252.6 100.9v.7M252.6 102.6v.7"/>
<path d="M170.3 152.6v7M125.6 166.7l-.7 .7 1.4 1.4-1.4 1.4 1.4 1.4-1.4 1.4 .7 .7M142 166.7l-.7 .7 1.4 1.4-1.4 1.4 1.4 1.4-1.4 1.4 .7 .7"/>
</g>
<g fill="#00f" stroke="#00f" stroke-width=".23">
<path d="M167.9 157.3l2.4-2.4 2.3 2.4z"/>
<path d="M167.9 154.7h4.7v.2h-4.7z" fill-rule="evenodd"/>
</g>
<g fill="#800000" stroke="#800000" stroke-width=".21">
<circle cx="142" cy="164.3" r=".47"/>
<circle cx="170.3" cy="162" r=".47"/>
<circle cx="160.9" cy="162" r=".47"/>
<circle cx="151.4" cy="157.3" r=".47"/>
<circle cx="160.9" cy="178.4" r=".47"/>
<circle cx="170.3" cy="150.2" r=".47"/>
<circle cx="26.8" cy="124.4" r=".47"/>
<circle cx="36.2" cy="136.2" r=".47"/>
<circle cx="45.6" cy="124.4" r=".47"/>
<circle cx="247.9" cy="105.6" r=".47"/>
<circle cx="45.6" cy="53.9" r=".47"/>
<circle cx="50.3" cy="46.9" r=".47"/>
<circle cx="116.2" cy="28.1" r=".47"/>
<circle cx="135" cy="28.1" r=".47"/>
<circle cx="116.2" cy="51.6" r=".47"/>
</g>
<g fill="none" stroke="#800000" stroke-width=".23">
<path d="M226.7 97.6v1M245.5 97.6v1M252.6 97.6v1M226.7 108h.9M245.5 108h4.7M246.2 108.7h3.3M246.9 109.4h1.9M247.6 110.1h.5M247.9 105.6v2.4M124.6 159.6h1M170.3 149.3v.9M125.6 176.1v.9"/>
<path d="M160.9 178.4v1"/>
</g>
<path d="M45.6 53.9h4.7M245.5 105.6h7.1M142 159.6v-2.3h18.9v4.7M170.3 150.2h9.4v9.4M142 176.1v2.3h18.9M179.7 162h-18.8v2.3" fill="none" stroke="#000080" stroke-width=".23"/>
<path d="M69.1 143.2h30.6v30.5h-30.6v-30.5" fill="none" stroke="#00f" stroke-width=".21" stroke-dasharray=".4 .4 .4 .4 .4 .4 .4 .4" stroke-linecap="butt"/>
<text font-size="4.2" fill="#000080" x="205.6" y="180.2">JPS(正频)-PDE2015-DB</text>
<g font-size="2.8" fill="#000080">
<text x="240.8" y="39.5">2</text>
<text x="252.6" y="41.8">1</text>
<text x="240.8" y="44.2">3</text>
<text x="62.1" y="58.3">U3</text>
<text x="59.8" y="63">TOP224Y</text>
<text x="215" y="65.3">2015:OPEN</text>
<text x="240.8" y="70">5</text>
<text x="247.9" y="70">8</text>
<text x="31.5" y="74.7">SHUNT RESISTOR</text>
<text x="240.8" y="74.7">6</text>
<text x="247.9" y="77.1">4</text>
<text x="252.6" y="72.4">7</text>
<text x="210.2" y="86.5">IGBT:MP6750</text>
<text x="219.6" y="100.6">3</text>
<text x="226.7" y="100.6">8</text>
<text x="219.6" y="105.3">2</text>
<text x="226.7" y="107.6">4</text>
<text x="231.4" y="102.9">1</text>
<text x="247.9" y="119.3">5</text>
<text x="247.9" y="124.1">6</text>
<text x="259.6" y="121.7">7</text>
<text x="104.4" y="131.1">CON1</text>
<text x="264.3" y="185.1">V1.0</text>
</g>
<text font-size="2.5" fill="#000080" x="217.3" y="184.8">http://liheming.jimdo.com</text>
<g font-size="2.3" fill="#000080">
<text x="266.7" y="189.8">1/1</text>
<text x="264.3" y="192.2">李和明</text>
</g>
<g font-size="2.1">
<text x="46.1" y="22.9">1</text>
<text x="113.6" y="22.9">2</text>
<text x="181.1" y="22.9">3</text>
<text x="248.6" y="22.9">4</text>
<text x="32.9" y="31.1">AC</text>
<text x="39.3" y="31.1">V+</text>
<text x="32.9" y="38.1">AC</text>
<text x="39.7" y="38.1">V-</text>
<text x="14.3" y="42.8">D</text>
<text x="32.9" y="47.5">AC</text>
<text x="39.3" y="47.5">V+</text>
<text x="280.1" y="42.8">D</text>
<text x="32.9" y="54.5">AC</text>
<text x="39.7" y="54.5">V-</text>
<text x="14.3" y="87.5">C</text>
<text x="280.1" y="87.5">C</text>
<text x="14.3" y="132.1">B</text>
<text x="280.1" y="132.1">B</text>
<text x="185.8" y="160.3">1</text>
<text x="185.8" y="162.6">2</text>
<text x="14.3" y="176.7">A</text>
<text x="197.3" y="175.5">Title</text>
<text x="280.1" y="176.7">A</text>
<text x="197.3" y="182.6">Size</text>
<text x="209" y="182.6">Number</text>
<text x="256.1" y="182.6">Revision</text>
<text x="197.3" y="189.6">Date:</text>
<text x="197.3" y="192">File:</text>
<text x="198.5" y="186.1">A4</text>
<text x="207.9" y="189.6">7-Jan-2012</text>
<text x="207.9" y="192">D:\变频器\tu20111110\台湾变频器图纸.ddb</text>
<text x="244.3" y="189.6">Sheet</text>
<text x="244.3" y="192">Drawn By:</text>
<text x="250.9" y="189.6">of</text>
<text x="46.1" y="196.6">1</text>
<text x="113.6" y="196.6">2</text>
<text x="181.1" y="196.6">3</text>
<text x="248.6" y="196.6">4</text>
</g>
<g font-size="2.1" fill="#000080">
<text x="36.2" y="27.5">DM1</text>
<text x="97.4" y="27.5">TX1</text>
<text x="106.5" y="27.5">D9</text>
<text x="120.9" y="25.4">L1</text>
<text x="167.9" y="29.9">1</text>
<text x="182" y="29.9">8</text>
<text x="262" y="26.9">R4</text>
<text x="104.1" y="32.3">UF104</text>
<text x="120.6" y="34.6">C14</text>
<text x="120.9" y="30.8">1.2uH</text>
<text x="137.3" y="32">C12</text>
<text x="137.3" y="34.4">330u/16V</text>
<text x="167.9" y="32.3">2</text>
<text x="167.9" y="34.6">3</text>
<text x="172.6" y="33.6">IS04</text>
<text x="172.6" y="36">PC923</text>
<text x="182" y="34.6">6</text>
<text x="182" y="32.3">7</text>
<text x="193.8" y="33.9">R21</text>
<text x="215.6" y="32.3">R3</text>
<text x="215.6" y="34.6">2K</text>
<text x="227.4" y="32.3">R27</text>
<text x="227.4" y="34.6">11K</text>
<text x="235.9" y="34.6">C25</text>
<text x="245.5" y="31.5">R11</text>
<text x="245.5" y="35.3">4.7K</text>
<text x="257" y="31.1">IS01</text>
<text x="262" y="30.6">4.7K</text>
<text x="33.9" y="41.7">S25VB60</text>
<text x="57.4" y="36.7">EC1</text>
<text x="69.2" y="36.5">EC2</text>
<text x="76.9" y="36.7">R2</text>
<text x="76.9" y="38.8">680K/5W</text>
<text x="87.7" y="38.6">P6KE180</text>
<text x="90.1" y="36.5">ZD2</text>
<text x="118.3" y="36.9">330u/16V</text>
<text x="167.9" y="36.9">4</text>
<text x="182" y="36.9">5</text>
<text x="193.8" y="37.4">150R</text>
<text x="217.3" y="38.6">R14</text>
<text x="235.9" y="36.9">0.01u</text>
<text x="259.4" y="40.5">PC817</text>
<text x="31.5" y="44">DM2</text>
<text x="52.7" y="46.1">470u/400V</text>
<text x="69.2" y="45.6">470u/400V</text>
<text x="118.5" y="46.1">C16</text>
<text x="135.7" y="44">R20</text>
<text x="135.7" y="46.3">1K</text>
<text x="167.9" y="46.3">1</text>
<text x="182" y="46.3">8</text>
<text x="217.1" y="46.1">ZD1</text>
<text x="217.3" y="42.3">20K</text>
<text x="254.7" y="46.1">U1A</text>
<text x="52.7" y="50.8">C1</text>
<text x="52.7" y="53.2">0.22u/630V</text>
<text x="88" y="50.3">BA159</text>
<text x="90.3" y="48.2">D4</text>
<text x="101.9" y="53.4">ISS226</text>
<text x="104.1" y="51.1">D12</text>
<text x="118.5" y="48.4">1u/50V</text>
<text x="123.2" y="50.3">R19</text>
<text x="167.9" y="48.7">2</text>
<text x="167.9" y="51.1">3</text>
<text x="167.9" y="53.4">4</text>
<text x="172.6" y="50.1">IS05</text>
<text x="172.6" y="52.4">PC923</text>
<text x="182" y="53.4">5</text>
<text x="182" y="51.1">6</text>
<text x="182" y="48.7">7</text>
<text x="193.8" y="50.3">R22</text>
<text x="193.8" y="53.9">150R</text>
<text x="217.1" y="48.4">25V</text>
<text x="227.4" y="48.7">R35</text>
<text x="227.4" y="51.1">13.3K</text>
<text x="251" y="53.4">R7</text>
<text x="254.7" y="49">393</text>
<text x="33.9" y="58.1">S25VB60</text>
<text x="104.1" y="58.1">D3</text>
<text x="123.2" y="54.1">5.11K</text>
<text x="251" y="55.7">4.7K</text>
<text x="262" y="57.3">R5</text>
<text x="104.1" y="62.8">UF104</text>
<text x="118.5" y="62.5">C24</text>
<text x="118.5" y="64.9">100u/50V</text>
<text x="167.9" y="62.8">1</text>
<text x="167.9" y="65.1">2</text>
<text x="182" y="65.1">7</text>
<text x="182" y="62.8">8</text>
<text x="257" y="61.6">IS02</text>
<text x="262" y="61.1">4.7K</text>
<text x="36.2" y="66.7">R1</text>
<text x="36.2" y="70.5">0.02R</text>
<text x="167.9" y="67.5">3</text>
<text x="167.9" y="69.8">4</text>
<text x="172.6" y="66.6">IS06</text>
<text x="172.6" y="68.8">PC923</text>
<text x="182" y="69.8">5</text>
<text x="182" y="67.5">6</text>
<text x="193.8" y="66.7">R23</text>
<text x="193.8" y="70.3">150R</text>
<text x="234.4" y="67.5">R12</text>
<text x="234.4" y="69.8">7.68K</text>
<text x="257" y="71">PC817</text>
<text x="85.3" y="72.2">D11</text>
<text x="104.1" y="74.5">D6</text>
<text x="118.3" y="72.2">C6</text>
<text x="132.4" y="72.2">C7</text>
<text x="252.3" y="76.6">U1B</text>
<text x="64.4" y="81.1">C13</text>
<text x="64.4" y="83.2">0.01u</text>
<text x="80.9" y="83.2">47u/50V</text>
<text x="83.2" y="81.1">C15</text>
<text x="85.3" y="79">ISS226</text>
<text x="104.1" y="79">UF104</text>
<text x="118.3" y="79.2">47u/50V</text>
<text x="118.5" y="80.9">R16</text>
<text x="132.4" y="79.2">47u/50V</text>
<text x="141.8" y="81.8">ZD4</text>
<text x="141.8" y="83.7">25V</text>
<text x="167.9" y="79.2">1</text>
<text x="167.9" y="81.5">2</text>
<text x="167.9" y="83.9">3</text>
<text x="172.6" y="83">IS03</text>
<text x="182" y="83.9">6</text>
<text x="182" y="81.5">7</text>
<text x="182" y="79.2">8</text>
<text x="193.8" y="83.2">R24</text>
<text x="243.2" y="83.2">R13</text>
<text x="252.3" y="79.4">393</text>
<text x="118.3" y="88.6">C8</text>
<text x="118.5" y="84.6">2K</text>
<text x="132.4" y="88.6">C9</text>
<text x="167.9" y="86.3">4</text>
<text x="172.6" y="85.4">PC923</text>
<text x="182" y="86.3">5</text>
<text x="193.8" y="86.7">150R</text>
<text x="243.2" y="87">13.3K</text>
<text x="104.1" y="90.9">D7</text>
<text x="104.1" y="95.4">UF104</text>
<text x="118.3" y="95.7">47u/50V</text>
<text x="132.4" y="95.7">47u/50V</text>
<text x="167.9" y="95.7">1</text>
<text x="182" y="95.7">8</text>
<text x="236.1" y="95.4">D2</text>
<text x="118.5" y="97.3">R17</text>
<text x="118.5" y="101">2K</text>
<text x="141.8" y="98.2">ZD5</text>
<text x="141.8" y="100.1">25V</text>
<text x="167.9" y="98">2</text>
<text x="167.9" y="100.3">3</text>
<text x="172.6" y="99.4">IS07</text>
<text x="172.6" y="101.8">PC923</text>
<text x="182" y="100.3">6</text>
<text x="182" y="98">7</text>
<text x="193.8" y="99.7">R25</text>
<text x="236.1" y="97.8">ISS226</text>
<text x="61.9" y="102.7">C5</text>
<text x="75.9" y="102.7">C4</text>
<text x="92.5" y="105.1">D5</text>
<text x="104.1" y="107.4">D8</text>
<text x="118.3" y="105.1">C10</text>
<text x="132.4" y="105.1">C11</text>
<text x="167.9" y="102.7">4</text>
<text x="182" y="102.7">5</text>
<text x="193.8" y="103.1">150R</text>
<text x="235.9" y="107.2">U2A</text>
<text x="238.3" y="102.7">CB1</text>
<text x="238.3" y="105.1">104</text>
<text x="254.9" y="102.5">CB2</text>
<text x="254.9" y="104.8">104</text>
<text x="54.8" y="112.4">ZD3</text>
<text x="61.9" y="109.7">100u/50V</text>
<text x="73.6" y="109.7">100u/50V</text>
<text x="73.8" y="111.4">R15</text>
<text x="90.1" y="109.5">UF104</text>
<text x="104.1" y="111.9">UF104</text>
<text x="118.3" y="112.1">47u/50V</text>
<text x="118.5" y="113.7">R18</text>
<text x="132.4" y="112.1">47u/50V</text>
<text x="167.9" y="112.1">1</text>
<text x="182" y="112.1">8</text>
<text x="222" y="111.4">R10</text>
<text x="235.9" y="110">082</text>
<text x="31.5" y="116.8">Q1</text>
<text x="31.5" y="119.1">2SB1561</text>
<text x="46.3" y="116.8">R33</text>
<text x="46.3" y="119.1">4.7K</text>
<text x="54.8" y="114.2">25V</text>
<text x="73.8" y="115.2">2K</text>
<text x="118.5" y="117.5">2K</text>
<text x="141.8" y="114.7">ZD6</text>
<text x="141.8" y="116.6">25V</text>
<text x="167.9" y="114.5">2</text>
<text x="167.9" y="116.8">3</text>
<text x="167.9" y="119.1">4</text>
<text x="172.6" y="115.8">IS08</text>
<text x="172.6" y="118.2">PC923</text>
<text x="182" y="119.1">5</text>
<text x="182" y="116.8">6</text>
<text x="182" y="114.5">7</text>
<text x="193.8" y="116.1">R26</text>
<text x="193.8" y="119.6">150R</text>
<text x="224.4" y="115.2">7.68K</text>
<text x="226.5" y="116.8">C6</text>
<text x="264.3" y="114.2">D1</text>
<text x="264.3" y="116.6">ISS226</text>
<text x="220.4" y="123.9">R6</text>
<text x="226.5" y="123.9">470P</text>
<text x="236.1" y="123.1">R9</text>
<text x="257" y="125.9">U2B</text>
<text x="27.5" y="128.5">R34</text>
<text x="27.5" y="130.9">4.7K</text>
<text x="220.4" y="126.2">1K</text>
<text x="236.1" y="126.9">20K</text>
<text x="250.2" y="130.1">R8</text>
<text x="257" y="128.8">082</text>
<text x="250.2" y="134">17.8K</text>
<text x="254.7" y="135.6">C3</text>
<text x="254.7" y="137.9">470P</text>
<text x="36.9" y="140.3">R32</text>
<text x="36.9" y="142.6">1K</text>
<text x="72.2" y="147.3">R6</text>
<text x="72.2" y="149.7">150R</text>
<text x="81.6" y="147.3">R8</text>
<text x="81.6" y="149.7">150R</text>
<text x="91" y="147.3">R10</text>
<text x="91" y="149.7">150R</text>
<text x="172.6" y="154.1">D3</text>
<text x="76.9" y="159.1">R7G1'</text>
<text x="76.9" y="161.4">150R</text>
<text x="86.3" y="159.1">R9G4'</text>
<text x="86.3" y="161.4">150R</text>
<text x="95.7" y="159.1">R11</text>
<text x="95.7" y="161.4">150R</text>
<text x="133.8" y="156.5">IS03</text>
<text x="153.8" y="161.4">Q4</text>
<text x="172.6" y="156.5">DIODE</text>
<text x="184.4" y="156.7">FAN</text>
<text x="153.8" y="163.8">2SC2618</text>
<text x="184.4" y="166.1">CON4</text>
<text x="126.3" y="168.5">R?</text>
<text x="126.3" y="170.8">390R</text>
<text x="131.5" y="168.2">PC817</text>
<text x="142.7" y="168.5">R43</text>
<text x="142.7" y="170.8">4.7K</text>
<text x="163.2" y="168.5">Q6</text>
<text x="163.2" y="170.8">2SD2391</text>
</g>
<g font-size="2.1" fill="#800000">
<text x="137.8" y="28.7">+5V</text>
<text x="213.8" y="25.2">V+</text>
<text x="253.2" y="28.7">+5V</text>
<text x="20.2" y="31.1">R</text>
<text x="158.7" y="33.5">VCC</text>
<text x="159.9" y="35.7">G1'</text>
<text x="206" y="31.1">VU+</text>
<text x="206" y="35.7">G1</text>
<text x="237.7" y="33.5">V+</text>
<text x="206" y="40.5">VU-</text>
<text x="20.7" y="42.8">S</text>
<text x="206" y="47.5">VV+</text>
<text x="137.8" y="52.2">Us</text>
<text x="158.7" y="49.9">VCC</text>
<text x="159.9" y="52.2">G3'</text>
<text x="206" y="52.2">G3</text>
<text x="249" y="48.7">V+</text>
<text x="20.5" y="54.5">T</text>
<text x="137.8" y="59.3">+24V</text>
<text x="206" y="56.9">VV-</text>
<text x="214" y="55.7">V-</text>
<text x="253.2" y="59.3">+5V</text>
<text x="206" y="63.9">VW+</text>
<text x="246.7" y="65.1">V+</text>
<text x="137.8" y="71">24G</text>
<text x="158.7" y="66.3">VCC</text>
<text x="159.9" y="68.7">G5'</text>
<text x="206" y="68.7">G5</text>
<text x="206" y="73.3">VW-</text>
<text x="109.4" y="82.7">VU+</text>
<text x="158.7" y="82.7">VCC</text>
<text x="206" y="80.4">V+</text>
<text x="246.9" y="81.5">V-</text>
<text x="126.7" y="86.3">E1</text>
<text x="142.5" y="87.5">VU-</text>
<text x="159.9" y="85.1">G2'</text>
<text x="206" y="89.8">V-</text>
<text x="206" y="85.1">G2</text>
<text x="225.6" y="95.7">V+</text>
<text x="244.3" y="95.7">V+</text>
<text x="251.6" y="95.7">V-</text>
<text x="109.4" y="99.2">VV+</text>
<text x="158.7" y="99.2">VCC</text>
<text x="159.9" y="101.5">G4'</text>
<text x="206" y="96.9">V+</text>
<text x="206" y="101.5">G4</text>
<text x="68.9" y="102.7">E2,4,6</text>
<text x="82" y="102.7">V+</text>
<text x="126.7" y="102.7">E3</text>
<text x="142.5" y="103.9">VV-</text>
<text x="206" y="106.2">V-</text>
<text x="206" y="113.3">V+</text>
<text x="229.5" y="108.6">V-</text>
<text x="54.8" y="118">V-</text>
<text x="108.9" y="115.6">VW+</text>
<text x="126.7" y="119.1">E5</text>
<text x="158.7" y="115.6">VCC</text>
<text x="159.9" y="118">G6'</text>
<text x="206" y="118">G6</text>
<text x="20.5" y="125">+5V</text>
<text x="48.4" y="125">VCC</text>
<text x="142.5" y="120.3">VW-</text>
<text x="206" y="122.7">V-</text>
<text x="75.3" y="128.5">Us</text>
<text x="84" y="128.5">+5V</text>
<text x="114.3" y="136.8">+24V</text>
<text x="114.3" y="139.1">24G</text>
<text x="168.1" y="147.3">+24V</text>
<text x="70.1" y="159.1">G5'</text>
<text x="119.2" y="160.3">+5V</text>
<text x="74.8" y="170.8">G3'</text>
<text x="84.2" y="170.8">G2'</text>
<text x="93.6" y="170.8">G6'</text>
<text x="123.7" y="180.2">CPU</text>
<text x="159.2" y="182.6">24G</text>
</g>
</svg>
